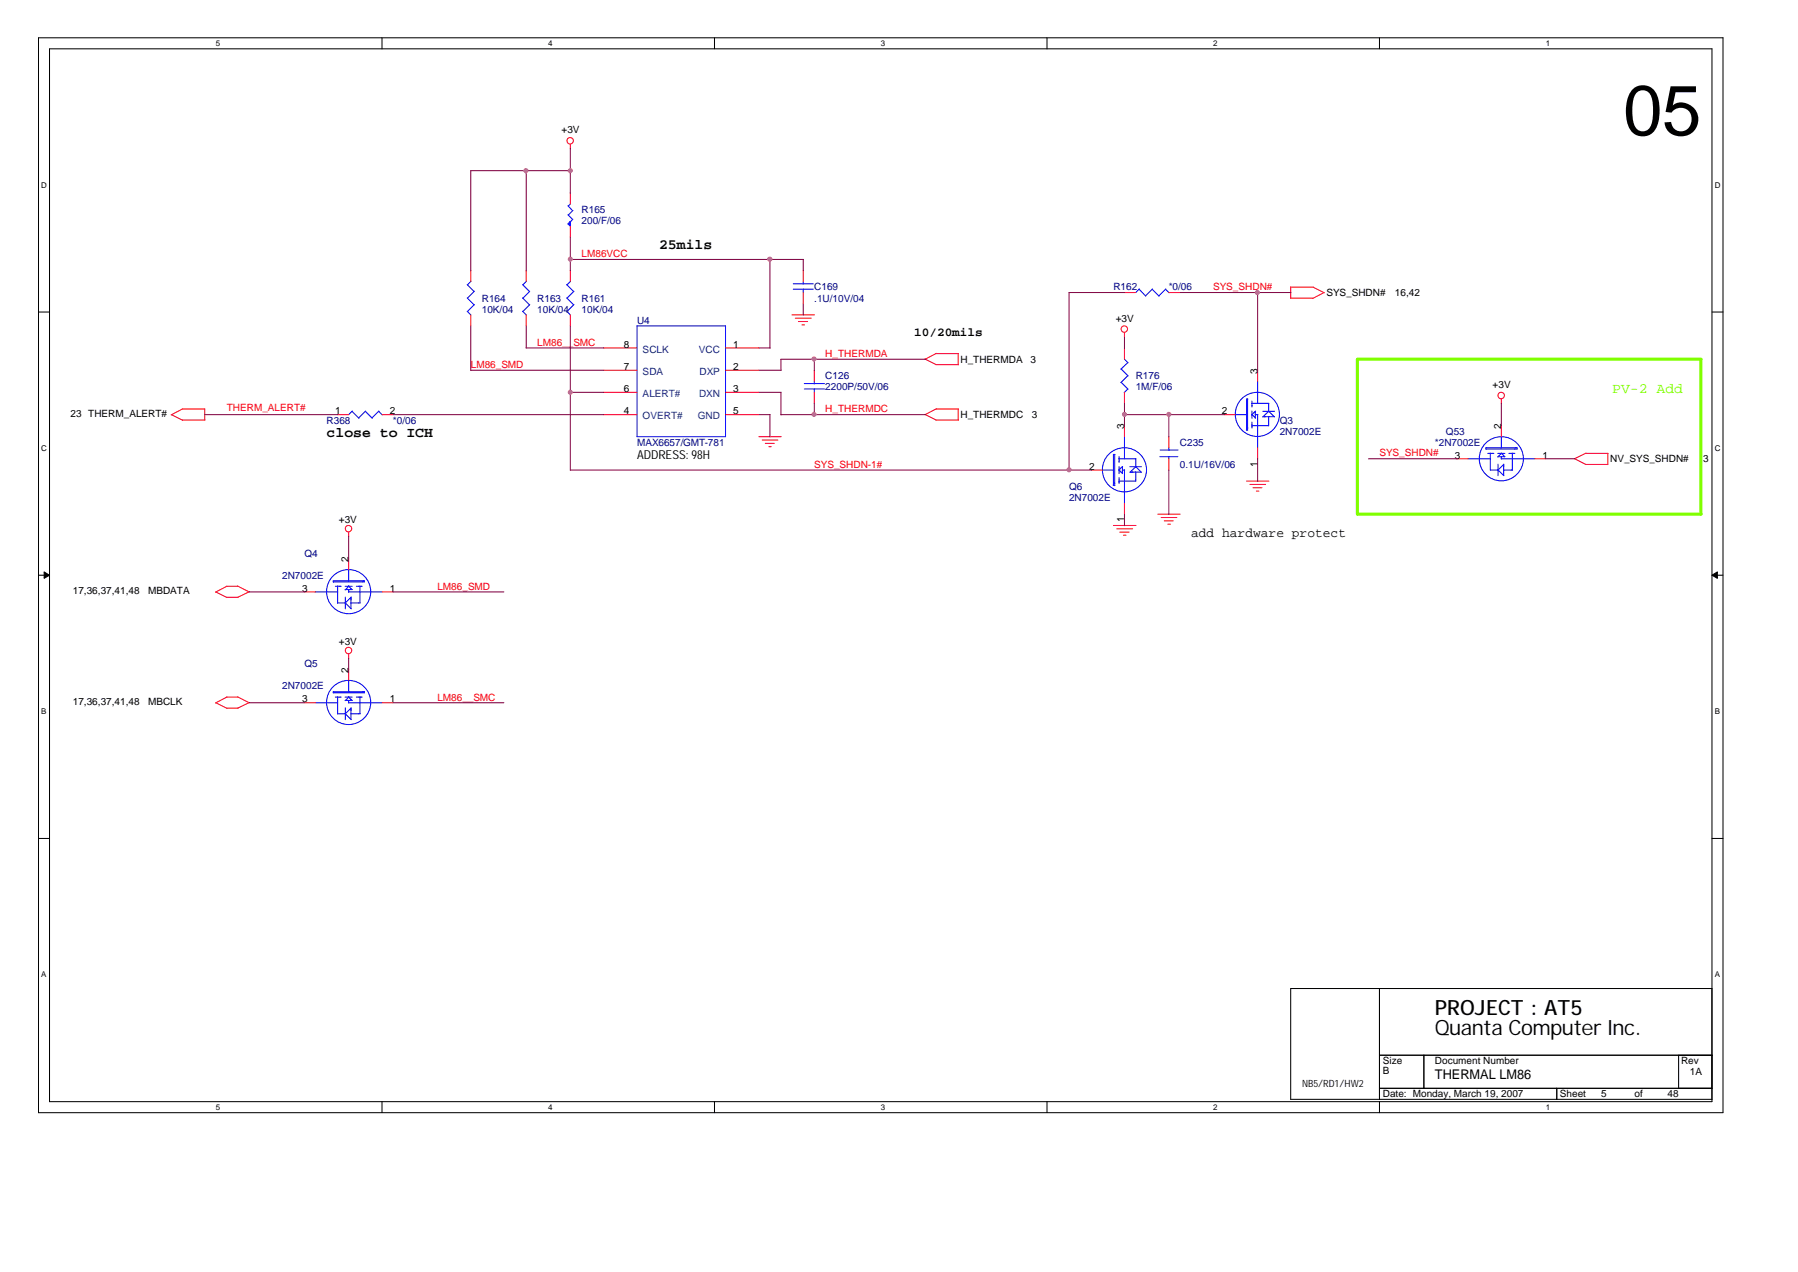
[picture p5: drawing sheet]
<svg xmlns="http://www.w3.org/2000/svg" width="297mm" height="210mm" viewBox="0 0 297 210" stroke-linecap="round" stroke-linejoin="round" font-family="sans-serif">
<g fill="none" stroke="#000" stroke-width=".17">
<path d="M6.3 6.2h278v177.4h-278zM8.2 8.1h274.3v173.7h-274.3zM63 6.2v1.9M117.9 6.2v1.9M172.8 6.2v1.9M227.6 6.2v1.9M6.3 51.5h1.9M282.5 51.5h1.8M6.3 94.9h1.9M282.5 94.9h1.8M6.3 138.4h1.9M282.5 138.4h1.8"/>
<path d="M227.6 163.1v18.3M227.6 174.1h54.9M227.6 179.6h54.9M234.9 174.1v5.5M256.9 179.6v1.8M277 174.1v5.5M282.5 163.1h-69.5v18.3h69.5M63 181.8v1.8M117.9 181.8v1.8M172.8 181.8v1.8M227.6 181.8v1.8"/>
</g>
<g fill="#000" stroke="#000" stroke-width=".17">
<path d="M7.3 94.4l.9 .5-.9 .5z" fill-rule="evenodd"/>
<path d="M282.5 94.9l.9-.5v1z" fill-rule="evenodd"/>
</g>
<path d="M224 59.3h56.7v25.6h-56.7z" fill="none" stroke="#80ff00" stroke-width=".51"/>
<g fill="none" stroke="#f00" stroke-width=".17">
<path d="M94.1 23.8v.8M94.1 31.8v1.9M94.1 37.3v1.8M77.7 44.6v1.9M77.7 52v1.8M86.8 44.6v1.9M86.8 52v1.8M94.1 44.6v1.9M94.1 52v1.8M99.6 57.4h5.5M119.7 57.4h5.5M130.7 52h3.7"/>
<path d="M131.2 52.5h2.7M131.7 53.1h1.6M132.3 53.6h.5M132.5 44.6v1.9M132.5 48.3v1.8M152.6 59.2l1.9 1M154.5 58.3h3.7M154.5 58.3l-1.8 1M158.1 58.3v1.9M185.5 54.9v.7M185.5 57.4v1.9M185.5 48.3h1.9"/>
<path d="M192.9 48.3h1.8M212.9 49.2h3.8M213 47.4h3.7M213 47.3v1.9M216.7 47.4l1.8 .9M218.5 48.3l-1.9 .9M28.3 68.4l1.8 1M30.1 67.5h3.7M30.1 69.3h3.7M30.1 67.5l-1.9 1M33.8 67.5v1.8M55.7 68.4h1.8"/>
<path d="M63 68.4h1.9M99.6 68.4h5.5M99.6 61.1h5.5M99.6 64.7h5.5M119.7 68.4h5.5M119.7 61.1h5.5M119.7 64.7h5.5M125.2 72.1h3.7M125.8 72.6h2.6M126.3 73.2h1.5M126.9 73.7h.4M134.4 61.1v1.8"/>
<path d="M134.4 64.7v1.9M152.6 68.4l1.9 .9M154.4 60.2h3.7M154.4 69.3h3.7M154.5 67.5h3.7M154.5 67.5l-1.8 .9M158.1 67.5v1.9M180.1 77.6h1.8M185.5 64.7v1.9M185.5 70.2v1.9M192.9 72.1v1.8M192.9 75.7v1.9"/>
<path d="M202 68.4h1.8M205.7 79.4h3.7M206.2 79.9h2.6M207.5 61.1v1.8M207.5 73.9v1.8M240.4 75.7h1.9M247.7 65.8v.8M247.7 70.2v1.9M253.2 75.7h1.9M259.8 75.7l1.9 .9M261.6 76.6h3.7M261.7 74.8h3.6"/>
<path d="M261.7 74.8l-1.9 .9M265.3 74.8v1.9M35.6 97.7l1.9 .9M37.4 96.7h1.8M37.4 96.7l-1.8 1M37.4 98.6h1.9M39.2 96.7l1.9 1M41.1 97.6l-1.9 1M50.2 97.7h1.9M57.5 87.8v.8M57.5 92.2v1.8M63 97.7h1.9"/>
<path d="M183.7 86.7h3.8M184.3 87.3h2.6M184.8 87.8h1.5M185.4 88.3h.4M185.5 83v1.9M191.1 84.9h3.6M191.6 85.4h2.6M192.1 86h1.5M192.7 86.5h.4M206.8 80.5h1.4M207.3 81h.4M35.6 116l1.9 .9"/>
<path d="M37.4 115h1.8M37.4 115l-1.8 1M37.4 116.9h1.9M39.2 115l1.9 1M41.1 115.9l-1.9 1M50.2 116h1.9M57.5 107.9v.8M57.5 110.5v1.8M63 116h1.9"/>
<circle cx="94.1" cy="23.2" r=".54"/>
<circle cx="185.5" cy="54.3" r=".54"/>
<circle cx="247.7" cy="65.3" r=".54"/>
<circle cx="57.5" cy="87.2" r=".54"/>
<circle cx="57.5" cy="107.3" r=".54"/>
</g>
<g fill="none" stroke="#00f" stroke-width=".17">
<path d="M93.7 36.9l.4 .4M93.7 35.4l.8 .8M93.7 34l.8 .8M94.1 33.6l-.3 .4M94.5 36.2l-.7 .8M94.5 34.7l-.7 .8M77.1 51.4l.6 .6M77.1 49.2l1.1 1.1M77.1 47l1.1 1.1M77.7 46.4l-.6 .6M78.3 50.3l-1.2 1.1M78.3 48.1l-1.2 1.1"/>
<path d="M86.2 51.4l.6 .6M86.2 49.2l1.2 1.1M86.2 47l1.2 1.1M86.9 46.4l-.6 .6M87.4 50.3l-1.1 1.1M87.4 48.1l-1.1 1.1M93.5 51.4l.6 .6M93.5 49.2l1.2 1.1M93.5 47l1.2 1.1M94.1 46.4l-.5 .6M94.7 50.3l-1.1 1.1M94.7 48.1l-1.1 1.1"/>
<path d="M105.1 53.8h14.6v18.3h-14.6zM130.9 47.7h3.3M130.9 46.8h3.3M132.5 46.5v.4M132.5 47.7v.6M185.5 59.3l.6 .6M186.1 59.8l-1.1 1.1M188 47.7l1.1 1.2M188 47.7l-.6 .6M190.1 47.7l1.2 1.2M190.2 47.7l-1.2 1.1M192.3 47.7l.6 .6"/>
<path d="M192.4 47.7l-1.2 1.1M58.1 67.9l1.1 1.1M58.1 67.8l-.6 .6M60.3 67.9l1.1 1.1M60.3 67.8l-1.1 1.2M62.5 67.9l.6 .6M62.5 67.8l-1.1 1.2M132.7 64.2h3.4M132.7 63.3h3.4M134.4 62.9v.4M134.4 64.1v.6M181.9 77.6h1.9"/>
<path d="M183.9 75v5.2M184 75h-.3v5.1M184.6 75.7h2.9M184.6 77.5l.6 .6M184.6 79.4h2.8M184.7 75.3v1M184.7 77v1.2M184.7 78.8v1M185 60.9l1.1 1.1M185 63.1l1.1 1.1M185.2 77.6h.4M185.2 77v1.2"/>
<path d="M185.3 77l-.7 .6M185.5 72v3.7M185.5 77.5v5.5M186.1 62l-1.1 1.1M186.1 64.2l-.6 .6M186.4 77.9l1-.9 .9 .9M186.4 77h1.9M186.5 77.9h1.8M187.4 75.7v1.4M187.4 77.9v1.5M191.4 75.4h3M191.4 74.3h3"/>
<path d="M192.9 73.9v.4M192.9 75.3v.4M203.8 68.4h1.9M205.7 71h.2M205.9 65.8v5.2M205.9 65.8h-.2v5.2M206.5 66.6h2.9M206.5 68.4l.5 .4M206.5 70.2h2.8M206.6 66.2v1M206.6 67.8v1.2M206.6 69.7v.9"/>
<path d="M206.9 68.7l.2 .3M207.1 68.4h.5M207.1 67.9v1.1M207.2 67.8l-.7 .7M207.5 62.9v3.7M207.5 68.4v5.5M208.4 68.8l.9-.9 1 .9M208.4 67.9h1.9M208.4 68.8h1.9M209.3 66.6v1.3M209.3 68.7v1.6M242.2 75.7h3.7"/>
<path d="M245.2 74.1h5.2M245.5 74.8h1M245.9 74.8v2.8M245.9 77.6h1.3M247.1 74.8h1.2M247.2 75.4h1.1M247.2 76.6v1.9M247.7 75.7h5.5M247.7 74.8l.4 .4M247.7 72.1v1.8M247.7 75.4v.3M247.8 74.8l-.7 .6"/>
<path d="M248.1 77.6h1.5M248.1 75.1l.2 .3M248.1 76.6v1.9M248.2 76.6l-1 1 1 .9M249 74.8h1M249.6 74.8v2.8M250.3 73.9h-5.1v.2M250.3 73.8v.3M52 97.7h3.7M55 96h5.2M55.3 96.7h1M55.7 96.7v2.8"/>
<path d="M55.7 99.5h1.3M56.9 96.7h1.2M57 98.5v2M57 97.3h1.1M57.5 97.7h5.5M57.5 96.7l.6 .6M57.5 94v1.9M57.5 97.3v.4M57.6 96.7l-.7 .6M57.9 99.5h1.5M57.9 98.6v1.8M58 98.5l-1 1 1 1"/>
<path d="M58.8 96.7h1M59.4 96.7v2.8M60.1 95.9h-5.1v.2M60.1 95.8v.2M183.7 80.1h.2M52 116h3.7M55 114.3h5.2M55.3 115h1M55.7 115v2.8M55.7 117.8h1.3M56.9 115h1.2M57 115.6h1.1"/>
<path d="M57 116.8v2M57.5 116h5.5M57.5 115l.6 .6M57.5 112.3v1.9M57.5 115.6v.4M57.6 115l-.7 .6M57.9 117.8h1.5M57.9 116.9v1.8M58 116.8l-1 1 1 1M58.8 115h1M59.4 115v2.8M60.1 114.1h-5.1v.3"/>
<path d="M60.1 114.1v.2"/>
<circle cx="185.5" cy="77.5" r="3.6"/>
<circle cx="207.5" cy="68.4" r="3.6"/>
<circle cx="247.7" cy="75.7" r="3.6"/>
<circle cx="57.5" cy="97.6" r="3.6"/>
<circle cx="57.5" cy="115.9" r="3.6"/>
</g>
<path d="M94.1 36.6v.7l-.3-.3z" fill-rule="evenodd" fill="#00f" stroke="#00f" stroke-width=".17"/>
<g fill="none" stroke="#800040" stroke-width=".17">
<path d="M86.8 28.2v16.5M94.1 24.5v7.4M94.1 39.1v5.6M94.1 28.2h-16.4v16.5M77.7 53.8v7.3M86.8 53.8v3.7M86.8 57.4h12.9M94.1 42.8h38.5M94.1 53.8v23.8M125.2 57.4h1.9M127 42.8v14.7M132.5 42.8v1.9"/>
<path d="M132.5 50.1v1.9M134.4 59.3v1.8M152.7 59.3h-23.8v1.8M185.5 55.6v1.9M185.6 48.3h-9.2v29.3M194.7 48.3h18.3M207.5 48.3v12.8M33.8 68.4h22M64.9 68.4h34.8M77.7 61.1h22M94.1 64.7h5.6M94.1 77.6h86"/>
<path d="M125.2 61.1h3.7M125.2 68.4h1.9M125.2 64.7h3.7M127 68.4v3.7M128.9 68.4h23.8M128.9 64.7v3.8M134.4 66.6v1.9M185.5 68.4h16.6M185.5 66.6v3.7M192.9 68.4v3.7M192.9 77.6v7.3M207.5 75.7v3.7"/>
<path d="M225.8 75.7h14.7M247.7 66.6v3.7M255.1 75.7h4.7M41.1 97.7h9.1M57.5 88.5v3.7M64.8 97.7h18.3M185.5 84.9v1.9M41.1 116h9.1M57.5 108.6v1.9M64.8 116h18.3"/>
</g>
<g fill="#f0f" stroke="#f0f" stroke-width=".17">
<circle cx="86.8" cy="28.2" r=".34"/>
<circle cx="134.3" cy="59.2" r=".34"/>
<circle cx="94.1" cy="42.8" r=".34"/>
<circle cx="127" cy="42.8" r=".36"/>
<circle cx="176.4" cy="77.5" r=".34"/>
<circle cx="185.5" cy="68.4" r=".34"/>
<circle cx="207.5" cy="48.3" r=".34"/>
<circle cx="192.9" cy="68.4" r=".34"/>
<circle cx="134.3" cy="68.4" r=".34"/>
<circle cx="94.1" cy="28.2" r=".34"/>
<circle cx="94.1" cy="64.7" r=".34"/>
</g>
<text font-size="11.7" x="267.8" y="22.3">05</text>
<g font-size="3.5">
<text x="236.8" y="167.5">PROJECT : AT5</text>
<text x="236.8" y="170.8">Quanta Computer Inc.</text>
</g>
<g font-size="2.4">
<text x="108.8" y="41.1">25mils</text>
<text x="53.9" y="72.2">close to ICH</text>
</g>
<text font-size="2.4" fill="#80ff00" x="266" y="64.8">PV-2 Add</text>
<g font-size="2.2">
<text x="196.6" y="88.5">add hardware protect</text>
<text x="236.8" y="178">THERMAL LM86</text>
</g>
<g font-size="2">
<text x="150.8" y="55.5">10/20mils</text>
<text x="105.1" y="75.8">ADDRESS: 98H</text>
</g>
<g font-size="1.7">
<text x="92.7" y="22">+3V</text>
<text x="184.1" y="53.1">+3V</text>
<text x="218.9" y="48.9">SYS_SHDN#</text>
<text x="230.2" y="48.9">16,42</text>
<text x="102.9" y="57.4">8</text>
<text x="121" y="57.4">1</text>
<text x="158.5" y="59.8">H_THERMDA</text>
<text x="170" y="59.8">3</text>
<text x="102.9" y="61.1">7</text>
<text x="102.9" y="64.7">6</text>
<text x="121" y="61.1">2</text>
<text x="121" y="64.7">3</text>
<text x="207.5" y="61.7" transform="rotate(-90 207.5 61.7)">3</text>
<text x="246.3" y="64">+3V</text>
<text x="11.6" y="68.8">23 THERM_ALERT#</text>
<text x="55.3" y="68.4">1</text>
<text x="64.3" y="68.4">2</text>
<text x="102.9" y="68.4">4</text>
<text x="121" y="68.4">5</text>
<text x="158.5" y="69">H_THERMDC</text>
<text x="170.2" y="69">3</text>
<text x="185.5" y="70.8" transform="rotate(-90 185.5 70.8)">3</text>
<text x="201.6" y="68.4">2</text>
<text x="247.7" y="70.8" transform="rotate(-90 247.7 70.8)">2</text>
<text x="179.7" y="77.5">2</text>
<text x="207.5" y="77.1" transform="rotate(-90 207.5 77.1)">1</text>
<text x="240.1" y="75.7">3</text>
<text x="254.5" y="75.7">1</text>
<text x="265.7" y="76.3">NV_SYS_SHDN#</text>
<text x="281" y="76.3">3</text>
<text x="55.9" y="86.3">+3V</text>
<text x="185.5" y="86.2" transform="rotate(-90 185.5 86.2)">1</text>
<text x="57.5" y="92.7" transform="rotate(-90 57.5 92.7)">2</text>
<text x="12" y="98.1">17,36,37,41,48</text>
<text x="24.4" y="98.1">MBDATA</text>
<text x="49.9" y="97.6">3</text>
<text x="64.3" y="97.6">1</text>
<text x="55.9" y="106.5">+3V</text>
<text x="57.5" y="111" transform="rotate(-90 57.5 111)">2</text>
<text x="12" y="116.3">17,36,37,41,48</text>
<text x="24.4" y="116.3">MBCLK</text>
<text x="49.9" y="115.9">3</text>
<text x="64.3" y="115.9">1</text>
<text x="214.8" y="179.4">NB5/RD1/HW2</text>
<text x="228.2" y="177.2">B</text>
<text x="228.2" y="175.6">Size</text>
<text x="236.8" y="175.6">Document Number</text>
<text x="277.4" y="175.6">Rev</text>
<text x="278.8" y="177.4">1A</text>
<text x="228.2" y="181.1">Date: Monday, March 19, 2007</text>
<text x="257.4" y="181.1">Sheet</text>
<text x="264.2" y="181.1">5</text>
<text x="269.7" y="181.1">of</text>
<text x="275.2" y="181.1">48</text>
</g>
<g font-size="1.7" fill="#000080">
<text x="96" y="35.2">R165</text>
<text x="96" y="37">200/F/06</text>
<text x="134.4" y="47.9">C169</text>
<text x="183.7" y="47.9">R162</text>
<text x="192.9" y="47.9">*0/06</text>
<text x="79.5" y="49.8">R164</text>
<text x="79.5" y="51.6">10K/04</text>
<text x="88.6" y="49.8">R163</text>
<text x="88.6" y="51.6">10K/04</text>
<text x="96" y="49.8">R161</text>
<text x="96" y="51.6">10K/04</text>
<text x="105.1" y="53.4">U4</text>
<text x="134.4" y="49.8">.1U/10V/04</text>
<text x="136.2" y="62.6">C126</text>
<text x="136.2" y="64.4">2200P/50V/06</text>
<text x="187.4" y="62.6">R176</text>
<text x="187.4" y="64.4">1M/F/06</text>
<text x="53.9" y="69.9">R368</text>
<text x="64.8" y="69.9">*0/06</text>
<text x="211.2" y="69.9">Q3</text>
<text x="211.2" y="71.7">2N7002E</text>
<text x="238.6" y="71.7">Q53</text>
<text x="105.1" y="73.5">MAX6657/GMT-781</text>
<text x="194.7" y="73.5">C235</text>
<text x="194.7" y="77.2">0.1U/16V/06</text>
<text x="236.8" y="73.5">*2N7002E</text>
<text x="176.4" y="80.9">Q6</text>
<text x="176.4" y="82.7">2N7002E</text>
<text x="46.6" y="95.5">2N7002E</text>
<text x="50.2" y="91.8">Q4</text>
<text x="46.6" y="113.8">2N7002E</text>
<text x="50.2" y="110.1">Q5</text>
</g>
<g font-size="1.7" fill="#f00">
<text x="96" y="42.5">LM86VCC</text>
<text x="200.2" y="47.9">SYS_SHDN#</text>
<text x="88.6" y="57.1">LM86__SMC</text>
<text x="136.2" y="58.9">H_THERMDA</text>
<text x="77.7" y="60.8">LM86_SMD</text>
<text x="37.4" y="67.9">THERM_ALERT#</text>
<text x="136.2" y="68">H_THERMDC</text>
<text x="134.4" y="77.2">SYS_SHDN-1#</text>
<text x="227.6" y="75.2">SYS_SHDN#</text>
<text x="72.2" y="97.3">LM86_SMD</text>
<text x="72.2" y="115.6">LM86__SMC</text>
</g>
<g font-size="1.7" fill="#004080">
<text x="106" y="58.2">SCLK</text>
<text x="115.3" y="58.2">VCC</text>
<text x="106" y="61.9">SDA</text>
<text x="106" y="65.5">ALERT#</text>
<text x="115.4" y="65.5">DXN</text>
<text x="115.4" y="61.9">DXP</text>
<text x="106" y="69.2">OVERT#</text>
<text x="115.1" y="69.2">GND</text>
</g>
<g font-size="1.3">
<text x="35.6" y="7.6">5</text>
<text x="90.5" y="7.6">4</text>
<text x="145.3" y="7.6">3</text>
<text x="200.2" y="7.6">2</text>
<text x="255.1" y="7.6">1</text>
<text x="6.8" y="31">D</text>
<text x="283" y="31">D</text>
<text x="6.8" y="74.4">C</text>
<text x="283" y="74.4">C</text>
<text x="6.8" y="117.8">B</text>
<text x="283" y="117.8">B</text>
<text x="6.8" y="161.3">A</text>
<text x="283" y="161.3">A</text>
<text x="35.6" y="183.2">5</text>
<text x="90.5" y="183.2">4</text>
<text x="145.3" y="183.2">3</text>
<text x="200.2" y="183.2">2</text>
<text x="255.1" y="183.2">1</text>
</g>
</svg>
